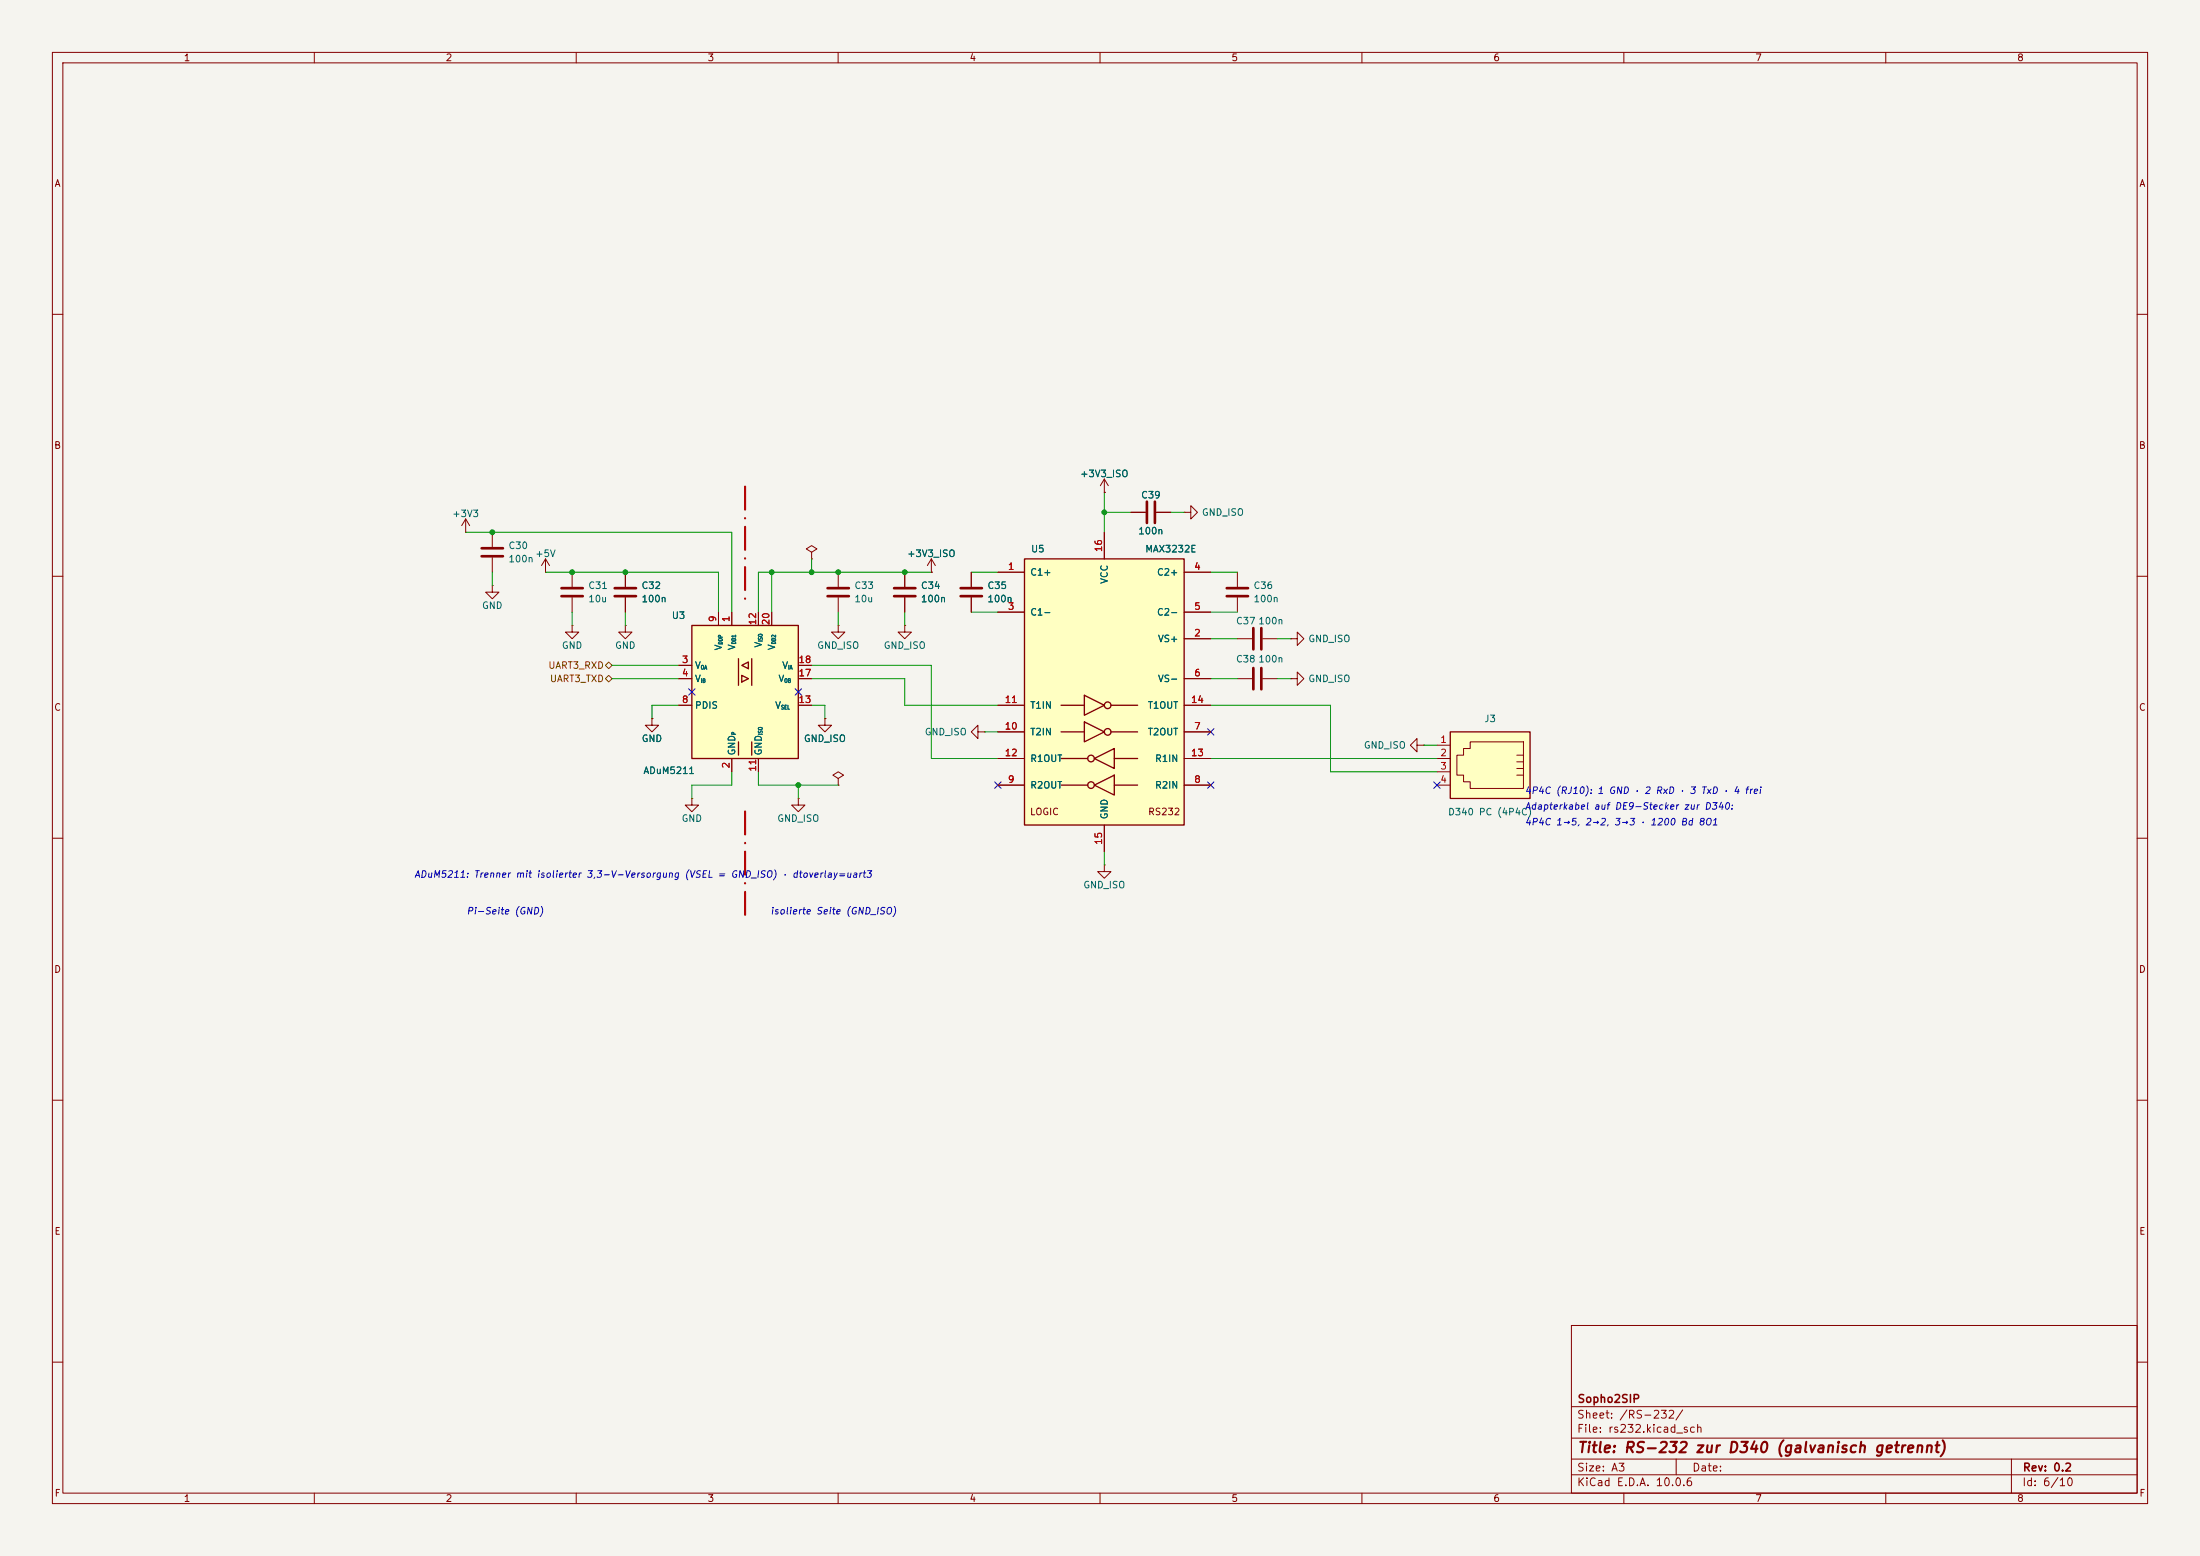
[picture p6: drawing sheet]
<svg xmlns="http://www.w3.org/2000/svg" width="420mm" height="297mm" viewBox="0 0 420 297" stroke-linecap="round" stroke-linejoin="round" font-family="sans-serif">
<path d="M0 0h420v297h-420z" fill="#f5f4ef" stroke="#f5f4ef" stroke-width=".19"/>
<g fill="none" stroke="#840000" stroke-width=".19">
<path d="M10 10h400v277h-400zM12 12h396v273h-396zM60 10v2M110 10v2M160 10v2M210 10v2M260 10v2M310 10v2M360 10v2M10 60h2M408 60h2M88.9 99.1l-.8 1.2"/>
<path d="M88.9 99.1l.8 1.2M88.9 99.1v2.5M10 110h2M88.9 101.6h.1M94 111.8v1.2h1.2l-1.2 1.3-1.3-1.3h1.3M94 111.8h.1M94 101.6v2.8M94 106.4v2.8M104.1 109.2h.1M104.1 106.7l-.7 1.3M104.1 106.7l.8 1.3M104.1 106.7v2.5"/>
<path d="M109.2 109.2v2.8M109.2 114v2.8M119.4 109.2v2.8M119.4 114v2.8M172.7 109.2v2.8M172.7 114v2.8M177.8 109.2h.1M177.8 106.7l-.8 1.3M177.8 106.7l.8 1.3M177.8 106.7v2.5M185.4 109.2v2.8M185.4 114v2.8"/>
<path d="M408 110h2M246.4 129.5h1.2v-1.2l1.3 1.2-1.3 1.3v-1.3M246.4 129.5h.1M10 160h2M132.1 152.4v1.3h1.2l-1.2 1.2-1.3-1.2h1.3M132.1 152.4h.1M408 160h2M10 210h2M408 210h2M300 253h108v32h-108zM10 260h2M300 278.5h108"/>
<path d="M300 274.5h108M300 268.5h108M320 278.5v3M384 278.5v6.5M408 260h2M60 285v2M110 285v2M160 285v2M210 285v2M260 285v2M300 281.5h108M310 285v2"/>
<path d="M360 285v2"/>
</g>
<path d="M91.9 104.6h4.1M91.9 106.2h4.1M107.2 112.3h4.1M107.2 113.8h4.1M117.3 112.3h4.1M117.3 113.8h4.1M170.7 112.3h4.1M170.7 113.8h4.1M183.4 112.3h4.1M183.4 113.8h4.1" fill="none" stroke="#840000" stroke-width=".51"/>
<path d="M132.1 119.4h20.3v25.4h-20.3z" fill="#ffffc2"/>
<path d="M132.1 119.4h20.3v25.4h-20.3zM141 125.7v5.1M141.6 128.9l1.3 .6-1.3 .7zM141.6 127l1.3-.6v1.2zM143.5 125.7v5.1M141 141.6v2.5M143.5 141.6v2.5" fill="none" stroke="#840000" stroke-width=".25"/>
<g fill="none" stroke="#840000" stroke-width=".19">
<path d="M226.1 97.8h1.2v-1.3l1.3 1.3-1.3 1.3v-1.3M226.1 97.8h.1M109.2 119.4v1.3h1.3l-1.3 1.2-1.3-1.2h1.3M109.2 119.4h.1M119.4 119.4v1.3h1.2l-1.2 1.2-1.3-1.2h1.3M119.4 119.4h.1M137.2 116.8v2.6M139.7 116.8v2.6M144.8 116.8v2.6M147.3 116.8v2.6M154.9 105.4l1.1-.6-1.1-.7-1 .7 1 .6v1.3M154.9 106.7h.1"/>
<path d="M160 119.4v1.3h1.3l-1.3 1.2-1.3-1.2h1.3M160 119.4h.1M124.5 137.2v1.2h1.2l-1.2 1.3-1.3-1.3h1.3M124.5 137.2h.1M129.5 127h2.6M129.5 129.5h2.6M129.5 134.6h2.6M152.4 127h2.5M152.4 129.5h2.5M152.4 134.6h2.5M157.5 137.2v1.2h1.2l-1.2 1.3-1.3-1.3h1.3M157.5 137.2h.1"/>
<path d="M139.7 144.8v2.5M144.8 144.8v2.5M152.4 152.4v1.3h1.3l-1.3 1.2-1.3-1.2h1.3M152.4 152.4h.1M160 148.6l1-.6-1-.7-1 .7 1 .6v1.3M160 149.9h.1M210.8 165.1v1.3h1.3l-1.3 1.2-1.3-1.2h1.3M210.8 165.1h.1"/>
</g>
<path d="M195.6 106.7h30.5v50.8h-30.5z" fill="#ffffc2"/>
<g fill="none" stroke="#840000" stroke-width=".25">
<path d="M195.6 106.7h30.5v50.8h-30.5zM202.6 134.6h4.4M202.6 139.7h4.4M207 132.7l3.8 1.9-3.8 1.9zM207 137.8l3.8 1.9-3.8 1.9zM212.1 134.6h5.1M212.1 139.7h5.1M202.6 144.8h5M202.6 149.9h5M208.9 144.8l3.8-1.9v3.8zM208.9 149.9l3.8-1.9v3.8zM212.7 144.8h4.5"/>
<path d="M212.7 149.9h4.5"/>
<circle cx="211.5" cy="134.6" r=".63"/>
<circle cx="211.5" cy="139.7" r=".63"/>
<circle cx="208.3" cy="149.9" r=".63"/>
<circle cx="208.3" cy="144.8" r=".63"/>
</g>
<g fill="none" stroke="#840000" stroke-width=".19">
<path d="M210.8 94h.1M210.8 91.4v2.6M210.8 91.4l-.7 1.3M210.8 91.4l.8 1.3M215.9 97.8h2.8M220.7 97.8h2.8M190.5 109.2h5.1M190.5 116.8h5.1M210.8 101.6v5.1M226.1 109.2h5M226.1 116.8h5M186.7 139.7v-1.3l-1.3 1.3 1.3 1.3v-1.3h1.3"/>
<path d="M188 139.7h.1M190.5 139.7h5.1M190.5 134.6h5.1M226.1 121.9h5M226.1 129.5h5M226.1 139.7h5M226.1 134.6h5M190.5 149.9h5.1M190.5 144.8h5.1M210.8 157.5v5.1M226.1 149.9h5M226.1 144.8h5"/>
</g>
<path d="M218.9 95.8v4M220.5 95.8v4" fill="none" stroke="#840000" stroke-width=".51"/>
<path d="M276.9 139.7h15.2v12.7h-15.2z" fill="#ffffc2"/>
<g fill="none" stroke="#840000" stroke-width=".19">
<path d="M210.8 94h.1M215.9 97.8h2.8M220.7 97.8h2.8M119.4 109.2v2.8M119.4 114v2.8M137.2 116.8v2.6M139.7 116.8v2.6M144.8 116.8v2.6M147.3 116.8v2.6M160 109.2v2.8M160 114v2.8M172.7 119.4v1.3h1.3l-1.3 1.2-1.3-1.2h1.3"/>
<path d="M172.7 119.4h.1M172.7 109.2v2.8M172.7 114v2.8M177.8 109.2h.1M185.4 109.2v2.8M185.4 114v2.8M190.5 109.2h5.1M190.5 116.8h5.1M210.8 101.6v5.1M226.1 109.2h5M226.1 116.8h5M236.2 109.2v2.8"/>
<path d="M236.2 114v2.8M124.5 137.2h.1M129.5 129.5h2.6M129.5 127h2.6M129.5 134.6h2.6M152.4 129.5h2.5M152.4 127h2.5M152.4 134.6h2.5M157.5 137.2h.1M190.5 134.6h5.1M190.5 139.7h5.1M226.1 121.9h5"/>
<path d="M226.1 129.5h5M226.1 134.6h5M226.1 139.7h5M236.2 121.9h2.8M236.2 129.5h2.8M241 121.9h2.8M241 129.5h2.8M246.4 121.9h1.2v-1.2l1.3 1.2-1.3 1.3v-1.3M246.4 121.9h.1M139.7 144.8v2.5M144.8 144.8v2.5M190.5 144.8h5.1"/>
<path d="M190.5 149.9h5.1M210.8 157.5v5.1M226.1 144.8h5M226.1 149.9h5M270.5 142.2v-1.2l-1.3 1.2 1.3 1.3v-1.3h1.3M271.8 142.2h.1M274.3 142.2h2.6M274.3 144.8h2.6M274.3 147.3h2.6M274.3 149.9h2.6M278.1 144.1h1.3v-1.2h1.3v-1.3h10.1v8.9h-10.1v-1.3h-1.3v-1.2h-1.3zM289.6 148h1.2"/>
<path d="M289.6 146.7h1.2M289.6 145.4h1.2M289.6 144.1h1.2"/>
</g>
<path d="M276.9 139.7h15.2v12.7h-15.2z" fill="none" stroke="#840000" stroke-width=".25"/>
<path d="M158 112.3h4.1M158 113.8h4.1M234.2 112.3h4.1M234.2 113.8h4.1M239.3 119.9v4.1M240.8 119.9v4.1M239.3 127.5v4.1M240.8 127.5v4.1" fill="none" stroke="#840000" stroke-width=".51"/>
<path d="M115.6 129.5l.6-.6 .6 .6-.6 .7zM116.2 126.4l.6 .6-.6 .6-.6-.6z" fill="none" stroke="#725600" stroke-width=".19"/>
<path d="M142.2 92.9v22M142.2 154.9v20" fill="none" stroke="#c20000" stroke-width=".4" stroke-dasharray="4.4 1.6 .1 1.6"/>
<g fill="none" stroke="#009600" stroke-width=".19">
<path d="M210.8 94v7.6M210.8 97.8h5.1M223.5 97.8h2.6M88.9 101.6h50.8v15.2M94 109.2v2.6M104.1 109.2h33.1v7.6M109.2 116.8v2.6M119.4 116.8v2.6M147.3 109.2v7.6M154.9 106.7v2.5M160 116.8v2.6M172.7 116.8v2.6"/>
<path d="M177.8 109.2h-33v7.6M185.4 109.2h5.1M185.4 116.8h5.1M231.1 109.2h5.1M231.1 116.8h5.1M116.8 129.5h12.7M116.8 127h12.7M129.5 134.6h-5v2.6M154.9 129.5h17.8v5.1h17.8M154.9 127h22.9v17.8h12.7M154.9 134.6h2.6v2.6M188 139.7h2.5"/>
<path d="M231.1 129.5h5.1M231.1 134.6h22.9v12.7h20.3M231.1 121.9h5.1M243.8 129.5h2.6M243.8 121.9h2.6M139.7 147.3v2.6h-7.6v2.5M144.8 147.3v2.6h15.2M152.4 149.9v2.5M231.1 144.8h43.2M271.8 142.2h2.5M210.8 162.6v2.5"/>
</g>
<path d="M131.5 131.5l1.2 1.2M132.7 131.5l-1.2 1.2M151.8 131.5l1.2 1.2M153 131.5l-1.2 1.2M230.5 139.1l1.2 1.2M231.7 139.1l-1.2 1.2M189.9 149.3l1.2 1.2M191.1 149.3l-1.2 1.2M230.5 149.3l1.2 1.2M231.7 149.3l-1.2 1.2M273.7 149.3l1.2 1.2M274.9 149.3l-1.2 1.2" fill="none" stroke="#000084" stroke-width=".19"/>
<g fill="#009600" stroke="#009600" stroke-width=".19">
<circle cx="210.8" cy="97.8" r=".46"/>
<circle cx="94" cy="101.6" r=".46"/>
<circle cx="119.4" cy="109.2" r=".46"/>
<circle cx="109.2" cy="109.2" r=".46"/>
<circle cx="147.3" cy="109.2" r=".46"/>
<circle cx="154.9" cy="109.2" r=".46"/>
<circle cx="152.4" cy="149.9" r=".46"/>
<circle cx="172.7" cy="109.2" r=".46"/>
<circle cx="160" cy="109.2" r=".46"/>
</g>
<text font-size="2" fill="#840000" x="301" y="277.8">Title: RS-232 zur D340 (galvanisch getrennt)</text>
<g font-size="1.5" fill="#840000">
<text x="301" y="268.1">Sopho2SIP</text>
<text x="300.9" y="273.8">File: rs232.kicad_sch</text>
<text x="300.9" y="271.1">Sheet: /RS-232/</text>
<text x="300.9" y="281.2">Size: A3</text>
<text x="322.9" y="281.2">Date:</text>
<text x="386" y="281.2">Rev: 0.2</text>
<text x="300.9" y="284">KiCad E.D.A. 10.0.6</text>
<text x="385.9" y="284">Id: 6/10</text>
</g>
<g font-size="1.3" fill="#840000">
<text x="35" y="12">1</text>
<text x="85" y="12">2</text>
<text x="135" y="12">3</text>
<text x="185" y="12">4</text>
<text x="235" y="12">5</text>
<text x="285" y="12">6</text>
<text x="335" y="12">7</text>
<text x="385" y="12">8</text>
<text x="10.3" y="36">A</text>
<text x="408.3" y="36">A</text>
<text x="10.2" y="86">B</text>
<text x="408.2" y="86">B</text>
<text x="10.2" y="136">C</text>
<text x="408.2" y="136">C</text>
<text x="196.5" y="155.9">LOGIC</text>
<text x="219.1" y="155.9">RS232</text>
<text x="10.2" y="186">D</text>
<text x="408.2" y="186">D</text>
<text x="10.3" y="236">E</text>
<text x="408.3" y="236">E</text>
<text x="10.3" y="286">F</text>
<text x="35" y="287">1</text>
<text x="85" y="287">2</text>
<text x="135" y="287">3</text>
<text x="185" y="287">4</text>
<text x="235" y="287">5</text>
<text x="285" y="287">6</text>
<text x="335" y="287">7</text>
<text x="385" y="287">8</text>
<text x="408.3" y="286">F</text>
</g>
<g font-size="1.3" fill="#006464">
<text x="206.1" y="91.4">+3V3_ISO</text>
<text x="217.7" y="95.5">C39</text>
<text x="86.2" y="99">+3V3</text>
<text x="229.3" y="98.8">GND_ISO</text>
<text x="97" y="105.1">C30</text>
<text x="97" y="107.6">100n</text>
<text x="102.1" y="106.6">+5V</text>
<text x="173.1" y="106.6">+3V3_ISO</text>
<text x="196.7" y="105.7">U5</text>
<text x="217.2" y="102.3">100n</text>
<text x="218.5" y="105.7">MAX3232E</text>
<text x="112.2" y="112.7">C31</text>
<text x="122.4" y="112.7">C32</text>
<text x="163" y="112.7">C33</text>
<text x="175.7" y="112.7">C34</text>
<text x="188.4" y="112.7">C35</text>
<text x="196.6" y="110.2">C1+</text>
<text x="211.8" y="111.6" transform="rotate(-90 211.8 111.6)">VCC</text>
<text x="220.8" y="110.2">C2+</text>
<text x="239.2" y="112.7">C36</text>
<text x="91.9" y="116.5">GND</text>
<text x="112.2" y="115.3">10u</text>
<text x="122.4" y="115.3">100n</text>
<text x="128.1" y="118.4">U3</text>
<text x="163" y="115.3">10u</text>
<text x="175.7" y="115.3">100n</text>
<text x="188.4" y="115.3">100n</text>
<text x="196.6" y="117.8">C1-</text>
<text x="220.8" y="117.8">C2-</text>
<text x="235.9" y="119.5">C37</text>
<text x="239.2" y="115.3">100n</text>
<text x="240.1" y="119.5">100n</text>
<text x="107.2" y="124.2">GND</text>
<text x="117.3" y="124.2">GND</text>
<text x="138.1" y="124.3" transform="rotate(-90 138.1 124.3)">V</text>
<text x="140.7" y="124.2" transform="rotate(-90 140.7 124.2)">V</text>
<text x="145.7" y="123.7" transform="rotate(-90 145.7 123.7)">V</text>
<text x="148.3" y="124.2" transform="rotate(-90 148.3 124.2)">V</text>
<text x="155.9" y="124.2">GND_ISO</text>
<text x="168.6" y="124.2">GND_ISO</text>
<text x="220.9" y="122.9">VS+</text>
<text x="249.7" y="122.9">GND_ISO</text>
<text x="132.6" y="128">V</text>
<text x="132.6" y="130.5">V</text>
<text x="148.5" y="130.5">V</text>
<text x="149.2" y="128">V</text>
<text x="220.9" y="130.5">VS-</text>
<text x="235.9" y="126.8">C38</text>
<text x="240.1" y="126.8">100n</text>
<text x="249.7" y="130.5">GND_ISO</text>
<text x="132.6" y="135.6">PDIS</text>
<text x="147.9" y="135.6">V</text>
<text x="196.6" y="135.6">T1IN</text>
<text x="219" y="135.6">T1OUT</text>
<text x="122.4" y="141.9">GND</text>
<text x="153.4" y="141.9">GND_ISO</text>
<text x="176.4" y="140.7">GND_ISO</text>
<text x="196.6" y="140.7">T2IN</text>
<text x="219" y="140.7">T2OUT</text>
<text x="260.3" y="143.2">GND_ISO</text>
<text x="283.3" y="138.1">J3</text>
<text x="122.7" y="148">ADuM5211</text>
<text x="140.7" y="144.3" transform="rotate(-90 140.7 144.3)">GND</text>
<text x="145.7" y="144.3" transform="rotate(-90 145.7 144.3)">GND</text>
<text x="196.6" y="145.7">R1OUT</text>
<text x="220.4" y="145.7">R1IN</text>
<text x="196.6" y="150.8">R2OUT</text>
<text x="220.4" y="150.8">R2IN</text>
<text x="276.3" y="155.9">D340 PC (4P4C)</text>
<text x="130" y="157.2">GND</text>
<text x="148.3" y="157.2">GND_ISO</text>
<text x="211.8" y="156.5" transform="rotate(-90 211.8 156.5)">GND</text>
<text x="206.7" y="169.9">GND_ISO</text>
</g>
<g font-size="1.3" fill="#a90000">
<text x="210.7" y="105.5" transform="rotate(-90 210.7 105.5)">16</text>
<text x="192.3" y="109.1">1</text>
<text x="227.9" y="109.1">4</text>
<text x="137" y="118.8" transform="rotate(-90 137 118.8)">9</text>
<text x="139.6" y="118.8" transform="rotate(-90 139.6 118.8)">1</text>
<text x="144.6" y="119.4" transform="rotate(-90 144.6 119.4)">12</text>
<text x="147.2" y="119.4" transform="rotate(-90 147.2 119.4)">20</text>
<text x="192.3" y="116.7">3</text>
<text x="227.9" y="116.7">5</text>
<text x="227.9" y="121.8">2</text>
<text x="130.1" y="126.9">3</text>
<text x="130.1" y="129.4">4</text>
<text x="152.3" y="129.4">17</text>
<text x="152.3" y="126.9">18</text>
<text x="227.9" y="129.4">6</text>
<text x="130.1" y="134.5">8</text>
<text x="152.3" y="134.5">13</text>
<text x="191.7" y="134.5">11</text>
<text x="227.3" y="134.5">14</text>
<text x="191.7" y="139.6">10</text>
<text x="227.9" y="139.6">7</text>
<text x="274.9" y="142.1">1</text>
<text x="139.6" y="146.8" transform="rotate(-90 139.6 146.8)">2</text>
<text x="144.6" y="147.4" transform="rotate(-90 144.6 147.4)">11</text>
<text x="191.7" y="144.6">12</text>
<text x="192.3" y="149.7">9</text>
<text x="227.3" y="144.6">13</text>
<text x="227.9" y="149.7">8</text>
<text x="274.9" y="144.6">2</text>
<text x="274.9" y="147.2">3</text>
<text x="274.9" y="149.7">4</text>
<text x="210.7" y="161.4" transform="rotate(-90 210.7 161.4)">15</text>
</g>
<g font-size="1.3" fill="#725600">
<text x="104.6" y="128">UART3_RXD</text>
<text x="104.9" y="130.5">UART3_TXD</text>
</g>
<g font-size="1.3" fill="#0000c2">
<text x="291" y="151.9">4P4C (RJ10): 1 GND · 2 RxD · 3 TxD · 4 frei</text>
<text x="291" y="154.9">Adapterkabel auf DE9-Stecker zur D340:</text>
<text x="291" y="157.9">4P4C 1→5,</text>
<text x="302.4" y="157.9">2→2,</text>
<text x="308" y="157.9">3→3 · 1200 Bd 8O1</text>
<text x="79" y="167.9">ADuM5211: Trenner mit isolierter 3,3-V-Versorgung (VSEL = GND_ISO) · dtoverlay=uart3</text>
<text x="89" y="174.9">Pi-Seite (GND)</text>
<text x="147" y="174.9">isolierte Seite (GND_ISO)</text>
</g>
<g font-size=".8" fill="#006464">
<text x="138.1" y="123.1" transform="rotate(-90 138.1 123.1)">DDP</text>
<text x="140.7" y="123.1" transform="rotate(-90 140.7 123.1)">DD1</text>
<text x="145.8" y="122.6" transform="rotate(-90 145.8 122.6)">ISO</text>
<text x="148.3" y="123.1" transform="rotate(-90 148.3 123.1)">DD2</text>
<text x="133.7" y="128">OA</text>
<text x="133.7" y="130.5">IB</text>
<text x="149.6" y="130.5">OB</text>
<text x="150.4" y="128">IA</text>
<text x="149" y="135.6">SEL</text>
<text x="140.7" y="140.4" transform="rotate(-90 140.7 140.4)">P</text>
<text x="145.8" y="140.4" transform="rotate(-90 145.8 140.4)">ISO</text>
</g>
</svg>
